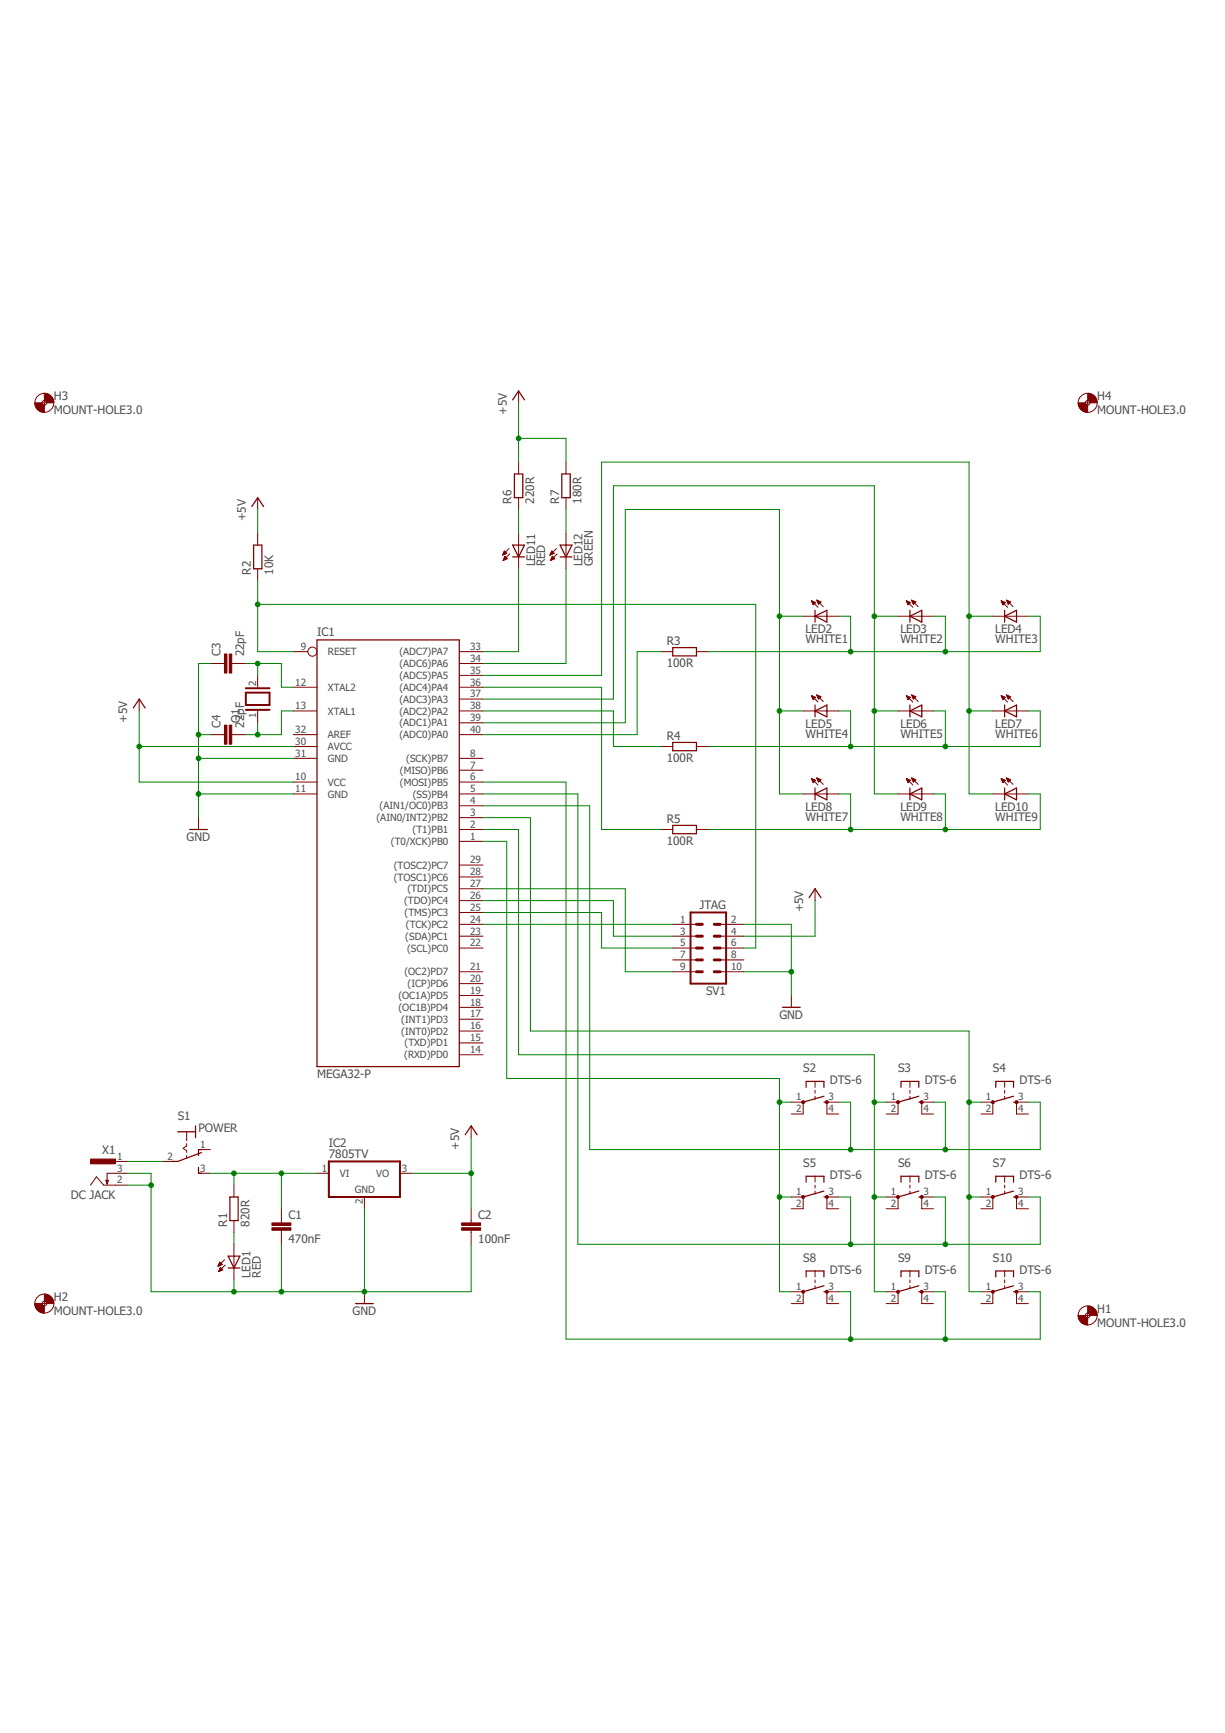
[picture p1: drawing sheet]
<svg xmlns="http://www.w3.org/2000/svg" width="210mm" height="297mm" viewBox="0 0 210 297" stroke-linecap="round" stroke-linejoin="round" font-family="sans-serif">
<g fill="none" stroke="#800000" stroke-width=".21">
<path d="M87.8 68.5l1.1-1.5 1 1.5M43.1 86.8l1.1-1.5 1 1.5M43.5 93.4h1.4v4.1h-1.4zM87.8 93.4h2.1l-1 2.1zM87.8 95.5h2.1M88.1 81.2h1.5v4.1h-1.5zM96 93.4h2l-1 2.1zM96 95.5h2M96.3 81.2h1.4v4.1h-1.4zM54.3 109.7h24.4v73.1h-24.4zM115.3 111h4v1.4h-4zM139.7 105.6l2-1v2z"/>
<path d="M139.7 104.6v2M155.9 105.6l2-1v2zM155.9 104.6v2M172.1 105.6l2.1-1v2zM172.1 104.6v2M22.8 121.3l1.1-1.5 1 1.5M115.3 127.3h4v1.4h-4zM139.7 120.8v2.1M139.7 135.1v2M139.7 121.9l2-1.1v2.1zM139.7 136.1l2-1v2zM155.9 120.8v2.1"/>
<path d="M155.9 135.1v2M155.9 121.9l2-1.1v2.1zM155.9 136.1l2-1v2zM172.1 120.8v2.1M172.1 135.1v2M172.1 121.9l2.1-1.1v2.1zM172.1 136.1l2.1-1v2zM32.5 142.2h3M115.3 141.5h4v1.4h-4zM138.6 153.9l1.1-1.6 1 1.6M134.1 172.7h3M30.5 194h3"/>
<path d="M33.5 193v2M34.5 197.5l-4 1.6h-1.1M34.5 197h-.5v1.1M79.7 194.5l1-1.5 1 1.5M138.1 186.4v-1h3.1v1M141.2 188.9h.5M141.2 187.9l-3.6 1M154.4 186.4v-1h3v1M157.4 188.9h.5M157.4 187.9l-3.5 1M170.6 186.4v-1h3.1v1M173.7 188.9h.5"/>
<path d="M173.7 187.9l-3.6 1M18.2 202.3h.4l-.2 .6zM34 200.1v1h.5M39.1 215.3h2l-1 2zM39.1 217.3h2M39.4 205.2h1.4v4h-1.4zM138.1 202.6v-1h3.1v1M138.1 218.9v-1.1h3.1v1.1M141.2 205.2h.5M141.2 204.2l-3.6 1M154.4 202.6v-1h3v1M154.4 218.9v-1.1h3v1.1"/>
<path d="M157.4 205.2h.5M157.4 204.2l-3.5 1M170.6 202.6v-1h3.1v1M170.6 218.9v-1.1h3.1v1.1M173.7 205.2h.5M173.7 204.2l-3.6 1M60.9 223.4h3.1M141.2 221.4h.5M141.2 220.4l-3.6 1M157.4 221.4h.5M157.4 220.4l-3.5 1M173.7 221.4h.5"/>
<path d="M173.7 220.4l-3.6 1"/>
</g>
<g fill="none" stroke="#800000" stroke-width=".17">
<path d="M7.2 69h.8M7.6 68.6v.8M88.9 67v2M88.9 79.2v2M97 79.2v2M186 69h.8M186.4 68.6v.8M44.2 85.3v2M44.2 91.4v2M44.2 97.5v2M86.1 95.1h.2M86.2 95h.3"/>
<path d="M86.2 94.9h.5M86.2 96.1h.1M86.3 96h.2M86.3 94.8h.5M86.3 95.9h.4M86.3 94.7h.4M86.3 94.6h.3M86.3 95.8h.6M86.4 94.5h.1M86.4 95.7h.5M86.4 94.4l.4 .4-.7 .3zM86.4 95.6h.4"/>
<path d="M86.4 95.5h.3M86.5 95.4h.1M86.5 95.4l.4 .4-.7 .3zM87.2 94l-1.1 1.1M87.3 95l-1.1 1.1M88.9 85.3v2M88.9 91.4v6.1M94.3 95.1h.1M94.3 95h.4M94.3 96.1h.1M94.4 94.9h.5M94.4 96h.2"/>
<path d="M94.4 94.8h.5M94.4 95.9h.4M94.4 94.7h.4M94.5 94.6h.2M94.5 95.8h.5M94.5 94.5h.1M94.5 95.7h.5M94.6 95.6h.3M94.6 94.4l.4 .4-.8 .3zM94.6 95.5h.2M94.6 95.4h.1M94.7 95.4l.4 .4-.8 .3z"/>
<path d="M95.4 94l-1.2 1.1M95.5 95l-1.2 1.1M97 85.3v2M97 91.4v6.1M23.9 119.8v2.1M36 113.7h2.5M39.7 113.7h2.4M44.2 115.8v2M50.2 111.7h2.5M50.2 117.8h4.1M78.7 111.7h4.1M78.7 113.7h4.1"/>
<path d="M78.7 115.8h4.1M78.7 117.8h4.1M78.7 119.8h4.1M113.2 111.7h2.1M119.3 111.7h2.1M137.6 105.6h6.1M139 103l1.2 1.1M139 103h.1M139 103l.7 .3M139 103l.3 .7 .4-.4M139 119.2l.7 .3-.4 .4zM139 119.2l1.2 1.1"/>
<path d="M139.1 103.1h.2M139.1 119.3h.1M139.1 119.4h.3M139.1 103.2h.4M139.1 119.5h.6M139.2 103.3h.5M139.2 119.6h.5M139.2 103.4h.5M139.2 103.4h.4M139.2 119.7h.4M139.3 103.5h.2M139.3 119.8h.2"/>
<path d="M139.3 103.6h.1M139.3 119.8h.1M140 102.9l1.1 1.1M140 102.9l.7 .3M140 102.9l.3 .7 .4-.4M140 119.1l1.1 1.1M140 119.1l.7 .3-.4 .4zM140 119.1h.1M140 102.9h.1M140 119.2h.2M140 103h.3M140 103.1h.5"/>
<path d="M140 119.3h.4M140.1 103.2h.6M140.1 119.4h.5M140.1 103.3h.5M140.1 119.5h.5M140.1 119.6h.4M140.2 103.4h.3M140.2 119.7h.2M140.2 103.4h.2M140.2 119.8h.1M140.3 103.5h.1M153.9 105.6h6.1"/>
<path d="M155.3 103h.1M155.3 103l1.1 1.1M155.3 103l.7 .3-.4 .4zM155.3 119.2l.7 .3-.4 .4zM155.3 119.2l1.1 1.1M155.3 119.3h.2M155.3 103.1h.3M155.4 119.4h.3M155.4 103.2h.4M155.4 119.5h.5M155.4 103.3h.6M155.4 103.4h.5"/>
<path d="M155.4 119.6h.6M155.5 103.4h.3M155.5 119.7h.4M155.5 103.5h.2M155.5 119.8h.3M155.6 119.8h.1M155.6 103.6h.1M156.2 102.9l1.1 1.1M156.2 102.9l.7 .3M156.2 102.9l.3 .7 .4-.4M156.2 119.1h.1M156.2 119.1l1.1 1.1"/>
<path d="M156.2 119.1l.7 .3-.4 .4zM156.2 102.9h.1M156.3 103h.2M156.3 119.2h.1M156.3 103.1h.4M156.3 119.3h.4M156.3 103.2h.6M156.3 119.4h.6M156.4 119.5h.5M156.4 103.3h.4M156.4 119.6h.4M156.4 103.4h.3"/>
<path d="M156.4 119.7h.3M156.5 103.4h.2M156.5 103.5h.1M156.5 119.8h.1M170.1 105.6h6.1M171.6 103h.1M171.6 103l1.1 1.1M171.6 103l.7 .3M171.6 103l.3 .7 .4-.4M171.6 119.2l1.1 1.1M171.6 119.2l.7 .3-.4 .4zM171.6 119.3h.1"/>
<path d="M171.6 103.1h.2M171.6 119.4h.4M171.6 103.2h.4M171.7 119.5h.5M171.7 103.3h.5M171.7 103.4h.5M171.7 119.6h.5M171.7 103.4h.4M171.7 119.7h.4M171.8 119.8h.2M171.8 103.5h.2M171.8 119.8h.1"/>
<path d="M171.8 103.6h.1M172.5 102.9h.1M172.5 119.1l1.1 1.1M172.5 102.9l1.1 1.1M172.5 102.9l.7 .3M172.5 102.9l.3 .7 .4-.4M172.5 119.1h.1M172.5 119.1l.7 .3-.4 .4zM172.5 103h.2M172.5 119.2h.2M172.6 103.1h.4M172.6 119.3h.3"/>
<path d="M172.6 119.4h.5M172.6 103.2h.6M172.6 119.5h.5M172.6 103.3h.5M172.7 119.6h.3M172.7 103.4h.3M172.7 103.4h.2M172.7 119.7h.2M172.7 103.5h.1M172.7 119.8h.1M36 125.9h2.5M39.7 125.9h2.4"/>
<path d="M44.2 121.9v2M50.2 121.9h4.1M50.2 125.9h4.1M50.2 130h4.1M50.2 134h4.1M50.2 136.1h4.1M50.2 128h4.1M78.7 121.9h4.1M78.7 123.9h4.1M78.7 125.9h4.1M78.7 130h4.1M78.7 132h4.1"/>
<path d="M78.7 134h4.1M78.7 136.1h4.1M78.7 138.1h4.1M113.2 128h2.1M119.3 128h2.1M137.6 121.9h6.1M137.6 136.1h6.1M139 133.4l1.2 1.2M139 133.5h.1M139 133.4l.7 .4M139 133.4l.3 .8 .4-.4M139.1 133.6h.2"/>
<path d="M139.1 133.6h.4M139.2 133.7h.5M139.2 133.8h.5M139.2 133.9h.4M139.3 134h.2M139.3 134.1h.1M140 133.3l1.1 1.2M140 133.3l.7 .3-.4 .4zM140 133.4h.1M140 133.5h.2M140 133.6h.4M140.1 133.6h.6"/>
<path d="M140.1 133.7h.5M140.2 133.8h.3M140.2 133.9h.2M140.2 134h.1M153.9 121.9h6.1M153.9 136.1h6.1M155.3 133.5h.1M155.3 133.4l1.1 1.2M155.3 133.4l.7 .4-.4 .4zM155.3 133.6h.3M155.4 133.6h.4M155.4 133.7h.6"/>
<path d="M155.4 133.8h.5M155.5 133.9h.4M155.5 134h.2M155.6 134.1h.1M156.2 133.3l1.1 1.2M156.2 133.3l.7 .3M156.2 133.3l.3 .7 .4-.4M156.2 133.4h.1M156.3 133.5h.2M156.3 133.6h.4M156.3 133.6h.6M156.4 133.7h.4"/>
<path d="M156.4 133.8h.3M156.4 133.9h.3M156.5 134h.1M170.1 121.9h6.1M170.1 136.1h6.1M171.6 133.5h.1M171.6 133.4l1.1 1.2M171.6 133.4l.7 .4-.4 .4zM171.6 133.6h.2M171.6 133.6h.4M171.7 133.7h.5M171.7 133.8h.5"/>
<path d="M171.7 133.9h.4M171.8 134h.2M171.8 134.1h.1M172.5 133.4h.1M172.5 133.3l1.1 1.2M172.5 133.3l.7 .3M172.5 133.3l.3 .7 .4-.4M172.5 133.5h.2M172.6 133.6h.4M172.6 133.6h.6M172.6 133.7h.5M172.7 133.8h.3"/>
<path d="M172.7 133.9h.2M172.7 134h.1M34 140.1v2.1M78.7 140.1h4.1M78.7 142.2h4.1M78.7 144.2h4.1M78.7 148.3h4.1M78.7 150.3h4.1M78.7 152.3h4.1M78.7 154.4h4.1M78.7 156.4h4.1M78.7 158.4h4.1"/>
<path d="M113.2 142.2h2.1M115.3 158.4h4M119.3 142.2h2.1M123.4 158.4h4.1M139.7 152.3v2.1M78.7 160.5h4.1M78.7 162.5h4.1M78.7 178.8h4.1M78.7 176.7h4.1M78.7 174.7h4.1M78.7 172.7h4.1M78.7 170.6h4.1"/>
<path d="M78.7 168.6h4.1M78.7 166.6h4.1M115.3 160.5h4M115.3 162.5h4M115.3 166.6h4M115.3 164.5h4M123.4 160.5h4.1M123.4 162.5h4.1M123.4 166.6h4.1M123.4 164.5h4.1M135.6 170.6v2.1M19.8 199.1h2"/>
<path d="M27.9 199.1h2.1M32 194v1.5M32 196v.4l-.6 .4 .6 .4v.3M32 198.1v.5M34 197h2M78.7 180.8h4.1M80.7 193v2M135.6 188.9h2v2h-2M139.7 185.4v1M139.7 186.9v.5M139.7 187.9v.5M143.7 188.9h-2v2h2"/>
<path d="M151.8 188.9h2.1v2h-2.1M155.9 185.4v1M155.9 186.9v.5M155.9 187.9v.5M160 188.9h-2.1v2h2.1M168.1 188.9h2v2h-2M172.1 185.4v1M172.1 186.9v.5M172.1 187.9v.5M176.2 188.9h-2v2h2M15.5 203.1l1-1.4 1.3 1.4h4M21.8 201.1h-3.4v1.8"/>
<path d="M34 201.1h2M37.4 217h.1M37.4 216.9h.2M37.4 216.9h.4M37.5 217.9h.1M37.5 216.7h.5M37.5 217.8h.2M37.5 216.6h.4M37.5 217.7h.5M37.6 216.5h.2M37.6 217.7h.6M37.6 216.4h.1"/>
<path d="M37.6 217.6h.5M37.7 216.3l.4 .4-.7 .3zM37.7 217.5h.3M37.7 217.4h.2M37.7 217.3h.1M38.2 217.7l-.4-.4-.3 .7M38.2 217.7l-.7 .3M38.5 215.9l-1.1 1.1M38.6 216.8l-1.1 1.2M40.1 203.1v2.1M40.1 209.2v2M40.1 213.3v6.1"/>
<path d="M48.2 207.2v2.4M48.2 210.8v2.5M54.3 201.1h2M62.4 205.2v2M68.5 201.1h2.1M80.7 207.2v2.4M80.7 210.8v2.5M135.6 205.2h2v2h-2M139.7 201.6v1M139.7 203.1v.5M139.7 204.2v.5M139.7 217.8v1.1"/>
<path d="M139.7 219.4v.5M143.7 205.2h-2v2h2M151.8 205.2h2.1v2h-2.1M155.9 201.6v1M155.9 203.1v.5M155.9 204.2v.5M155.9 217.8v1.1M155.9 219.4v.5M160 205.2h-2.1v2h2.1M168.1 205.2h2v2h-2M172.1 201.6v1M172.1 203.1v.5"/>
<path d="M172.1 204.2v.5M172.1 217.8v1.1M172.1 219.4v.5M176.2 205.2h-2v2h2M7.2 223.4h.8M7.6 223v.9M62.4 221.4v2M135.6 221.4h2v2h-2M139.7 220.4v.5M143.7 221.4h-2v2h2M151.8 221.4h2.1v2h-2.1M155.9 220.4v.5"/>
<path d="M160 221.4h-2.1v2h2.1M168.1 221.4h2v2h-2M172.1 220.4v.5M176.2 221.4h-2v2h2M186 225.5h.8M186.4 225.1v.8"/>
<circle cx="7.6" cy="69" r="1.63"/>
<circle cx="7.6" cy="69" r=".4"/>
<circle cx="186.4" cy="69" r="1.63"/>
<circle cx="186.4" cy="69" r=".4"/>
<circle cx="53.5" cy="111.7" r=".78"/>
<circle cx="7.6" cy="223.4" r="1.63"/>
<circle cx="7.6" cy="223.4" r=".4"/>
<circle cx="186.4" cy="225.5" r="1.63"/>
<circle cx="186.4" cy="225.5" r=".4"/>
</g>
<path d="M42.1 118.7h4.1v2.1h-4.1zM42.1 118h4.1M42.1 121.7h4.1M118.3 156.4h6.1v12.2h-6.1zM56.3 199.1h12.2v6.1h-12.2z" fill="none" stroke="#800000" stroke-width=".34"/>
<g fill="#800000" stroke="#800000" stroke-width=".17">
<path d="M46.6 210.4h3.2v.5h-3.2z"/>
<path d="M46.6 209.6h3.2v.4h-3.2z"/>
<path d="M79.1 210.4h3.3v.5h-3.3z"/>
<path d="M79.1 209.6h3.3v.4h-3.3z"/>
<path d="M15.5 198.7h4.3v.8h-4.3z"/>
<path d="M39.3 112.1h.4v3.3h-.4z"/>
<path d="M38.5 112.1h.4v3.3h-.4z"/>
<path d="M39.3 124.3h.4v3.3h-.4z"/>
<path d="M38.5 124.3h.4v3.3h-.4z"/>
</g>
<path d="M119.3 158.4h1.1M122.4 158.4h1M119.3 166.6h1.1M119.3 164.5h1.1M119.3 162.5h1.1M119.3 160.5h1.1M122.4 166.6h1M122.4 164.5h1M122.4 162.5h1M122.4 160.5h1" fill="none" stroke="#800000" stroke-width=".51"/>
<g fill="#800000" stroke="#800000" stroke-width=".17">
<path d="M169.9 205h.4v.3h-.4z" fill-rule="evenodd"/>
<path d="M174 205h.4v.3h-.4z" fill-rule="evenodd"/>
<path d="M137.4 221.2h.4v.4h-.4z" fill-rule="evenodd"/>
<path d="M141.5 221.2h.4v.4h-.4z" fill-rule="evenodd"/>
<path d="M153.7 221.2h.4v.4h-.4z" fill-rule="evenodd"/>
<path d="M157.8 221.2h.3v.4h-.3z" fill-rule="evenodd"/>
<path d="M169.9 221.2h.4v.4h-.4z" fill-rule="evenodd"/>
<path d="M174 221.2h.4v.4h-.4z" fill-rule="evenodd"/>
<path d="M186.4 223.9a1.61 1.61 0 0 1 1.6 1.6h-1.2l-.1-.3-.3-.1z" fill-rule="evenodd"/>
<path d="M184.7 225.5h1.3l.1 .3 .3 .1v1.2a1.61 1.61 0 0 1-1.7-1.6z" fill-rule="evenodd"/>
<path d="M7.6 221.8a1.61 1.61 0 0 1 1.6 1.6h-1.2l-.1-.2-.3-.2z" fill-rule="evenodd"/>
<path d="M6 223.4h1.2l.1 .3 .3 .2v1.2a1.61 1.61 0 0 1-1.6-1.7z" fill-rule="evenodd"/>
<path d="M7.6 67.4a1.61 1.61 0 0 1 1.6 1.6h-1.2l-.1-.3-.3-.1z" fill-rule="evenodd"/>
<path d="M6 69h1.2a.37 .37 0 0 0 .4 .4v1.3a1.61 1.61 0 0 1-1.6-1.7z" fill-rule="evenodd"/>
<path d="M186.4 67.4a1.61 1.61 0 0 1 1.6 1.6h-1.2a.37 .37 0 0 0-.4-.4z" fill-rule="evenodd"/>
<path d="M184.7 69h1.3l.1 .3 .3 .1v1.3a1.61 1.61 0 0 1-1.7-1.7z" fill-rule="evenodd"/>
<circle cx="137.6" cy="188.9" r=".27"/>
<circle cx="141.7" cy="188.9" r=".27"/>
<circle cx="153.9" cy="188.9" r=".27"/>
<circle cx="157.9" cy="188.9" r=".27"/>
<circle cx="170.1" cy="188.9" r=".27"/>
<circle cx="174.2" cy="188.9" r=".27"/>
<circle cx="137.6" cy="205.2" r=".26"/>
<circle cx="141.7" cy="205.2" r=".26"/>
<circle cx="153.9" cy="205.2" r=".26"/>
<circle cx="157.9" cy="205.2" r=".26"/>
</g>
<g fill="none" stroke="#008000" stroke-width=".17">
<path d="M88.9 75.1h8.1v4.1M88.9 69v10.2M44.2 99.5v12.2h6M44.2 87.3v4.1M88.9 97.5v14.2h-6.1M88.9 87.3v4.1M97 87.3v4.1M97 97.5v16.2h-14.2M36 113.7h-2v26.4M42.1 113.7h6.1v4.1h2M44.2 113.7v2.1M44.2 103.6h85.3v58.9h-2"/>
<path d="M82.8 119.8h22.3v-36.5h44.7v52.8h4.1M82.8 115.8h20.3v-36.6h63v56.9h4M82.8 117.8h20.3v24.4h10.1M113.2 111.7h-4v14.2h-26.4M133.6 105.6h4M143.7 105.6h2.1v6.1M149.8 105.6h4.1M160 105.6h2v6.1M166.1 105.6h4M176.2 105.6h2v6.1h-56.8M23.9 121.9v12.1h26.3M23.9 128h26.3"/>
<path d="M34 136.1h16.2M34 130h16.2M34 125.9h2M44.2 123.9v2M50.2 121.9h-2v4h-6.1M82.8 134h14.2v95.5h81.2v-8.1h-2M82.8 121.9h22.3v6.1h8.1M82.8 136.1h16.2v77.2h79.2v-8.1h-2M82.8 123.9h24.3v-36.6h26.5v48.8h4M82.8 138.1h18.2v58.9h77.2v-8.1h-2M133.6 121.9h4M143.7 136.1h2.1v6.1"/>
<path d="M143.7 121.9h2.1v6.1M149.8 121.9h4.1M160 136.1h2v6.1M160 121.9h2v6.1M166.1 121.9h4M176.2 121.9h2v6.1h-56.8M176.2 136.1h2v6.1h-56.8M82.8 156.4h20.3v6.1h12.2M82.8 154.4h22.3v6.1h10.2M82.8 142.2h6.1v38.6h60.9v40.6h2M82.8 144.2h4v40.6h46.8v36.6h2M82.8 140.1h8.1v36.6h75.2v44.7h2"/>
<path d="M82.8 158.4h32.5M82.8 152.3h24.3v14.3h8.2M127.5 158.4h8.1v12.2M139.7 154.4v6.1h-12.2M127.5 166.6h8.1M21.8 199.1h6.1M80.7 195v12.2M133.6 188.9h2M143.7 188.9h2.1v8.1M149.8 188.9h2M160 188.9h2v8.1M166.1 188.9h2"/>
<path d="M21.8 201.1h4.1v20.3h54.8v-8.1M21.8 203.1h4.1M36 201.1h18.3M40.1 201.1v2M40.1 211.2v2.1M40.1 219.4v2M48.2 201.1v6.1M48.2 213.3v8.1M62.4 207.2v14.2M70.6 201.1h10.1M133.6 205.2h2M143.7 205.2h2.1v8.1"/>
<path d="M149.8 205.2h2M160 205.2h2v8.1M166.1 205.2h2M143.7 221.4h2.1v8.1M160 221.4h2v8.1"/>
</g>
<g fill="#008000" stroke="#008000" stroke-width=".17">
<circle cx="44.2" cy="103.6" r=".4"/>
<circle cx="80.7" cy="201.1" r=".4"/>
<circle cx="23.9" cy="128" r=".4"/>
<circle cx="88.9" cy="75.1" r=".4"/>
<circle cx="48.2" cy="201.1" r=".4"/>
<circle cx="40.1" cy="201.1" r=".4"/>
<circle cx="62.4" cy="221.4" r=".4"/>
<circle cx="25.9" cy="203.1" r=".4"/>
<circle cx="48.2" cy="221.4" r=".4"/>
<circle cx="40.1" cy="221.4" r=".4"/>
<circle cx="135.6" cy="166.6" r=".4"/>
<circle cx="34" cy="136.1" r=".4"/>
<circle cx="34" cy="125.9" r=".4"/>
<circle cx="34" cy="130" r=".4"/>
<circle cx="149.8" cy="121.9" r=".4"/>
<circle cx="149.8" cy="105.6" r=".4"/>
<circle cx="166.1" cy="121.9" r=".4"/>
<circle cx="166.1" cy="105.6" r=".4"/>
<circle cx="162" cy="111.7" r=".4"/>
<circle cx="145.8" cy="111.7" r=".4"/>
<circle cx="162" cy="128" r=".4"/>
<circle cx="145.8" cy="128" r=".4"/>
<circle cx="162" cy="142.2" r=".4"/>
<circle cx="145.8" cy="142.2" r=".4"/>
<circle cx="133.6" cy="205.2" r=".4"/>
<circle cx="133.6" cy="188.9" r=".4"/>
<circle cx="149.8" cy="205.2" r=".4"/>
<circle cx="149.8" cy="188.9" r=".4"/>
<circle cx="166.1" cy="205.2" r=".4"/>
<circle cx="166.1" cy="188.9" r=".4"/>
<circle cx="162" cy="197" r=".4"/>
<circle cx="145.8" cy="197" r=".4"/>
<circle cx="162" cy="213.3" r=".4"/>
<circle cx="145.8" cy="213.3" r=".4"/>
<circle cx="162" cy="229.5" r=".4"/>
<circle cx="145.8" cy="229.5" r=".4"/>
<circle cx="44.2" cy="125.9" r=".4"/>
<circle cx="44.2" cy="113.7" r=".4"/>
<circle cx="133.6" cy="121.9" r=".4"/>
<circle cx="133.6" cy="105.6" r=".4"/>
</g>
<g font-size="2" fill="#505050">
<text x="9.2" y="71">MOUNT-HOLE3.0</text>
<text x="9.2" y="68.6">H3</text>
<text x="86.8" y="71.1" transform="rotate(-90 86.8 71.1)">+5V</text>
<text x="188" y="71">MOUNT-HOLE3.0</text>
<text x="188" y="68.6">H4</text>
<text x="42.1" y="89.4" transform="rotate(-90 42.1 89.4)">+5V</text>
<text x="87.7" y="86.3" transform="rotate(-90 87.7 86.3)">R6</text>
<text x="91.5" y="86.3" transform="rotate(-90 91.5 86.3)">220R</text>
<text x="95.8" y="86.3" transform="rotate(-90 95.8 86.3)">R7</text>
<text x="99.6" y="86.3" transform="rotate(-90 99.6 86.3)">180R</text>
<text x="43" y="98.5" transform="rotate(-90 43 98.5)">R2</text>
<text x="46.8" y="98.5" transform="rotate(-90 46.8 98.5)">10K</text>
<text x="91.7" y="97.1" transform="rotate(-90 91.7 97.1)">LED11</text>
<text x="93.4" y="97.1" transform="rotate(-90 93.4 97.1)">RED</text>
<text x="99.8" y="97.1" transform="rotate(-90 99.8 97.1)">LED12</text>
<text x="101.6" y="97.1" transform="rotate(-90 101.6 97.1)">GREEN</text>
<text x="37.8" y="112.5" transform="rotate(-90 37.8 112.5)">C3</text>
<text x="41.8" y="112.5" transform="rotate(-90 41.8 112.5)">22pF</text>
<text x="54.3" y="109.1">IC1</text>
<text x="114.3" y="110.5">R3</text>
<text x="138" y="110.2">WHITE1</text>
<text x="138" y="108.5">LED2</text>
<text x="154.3" y="110.2">WHITE2</text>
<text x="154.3" y="108.5">LED3</text>
<text x="170.5" y="110.2">WHITE3</text>
<text x="170.5" y="108.5">LED4</text>
<text x="114.3" y="114.3">100R</text>
<text x="21.8" y="123.9" transform="rotate(-90 21.8 123.9)">+5V</text>
<text x="37.8" y="124.7" transform="rotate(-90 37.8 124.7)">C4</text>
<text x="41.1" y="123.9" transform="rotate(-90 41.1 123.9)">Q1</text>
<text x="41.8" y="124.7" transform="rotate(-90 41.8 124.7)">22pF</text>
<text x="138" y="124.7">LED5</text>
<text x="154.3" y="124.7">LED6</text>
<text x="170.5" y="124.7">LED7</text>
<text x="114.3" y="130.6">100R</text>
<text x="114.3" y="126.8">R4</text>
<text x="138" y="126.4">WHITE4</text>
<text x="154.3" y="126.4">WHITE5</text>
<text x="170.5" y="126.4">WHITE6</text>
<text x="114.3" y="141">R5</text>
<text x="138" y="140.7">WHITE7</text>
<text x="138" y="138.9">LED8</text>
<text x="154.3" y="140.7">WHITE8</text>
<text x="154.3" y="138.9">LED9</text>
<text x="170.5" y="140.7">WHITE9</text>
<text x="170.5" y="138.9">LED10</text>
<text x="32" y="144.2">GND</text>
<text x="114.3" y="144.8">100R</text>
<text x="119.9" y="155.8">JTAG</text>
<text x="137.6" y="156.4" transform="rotate(-90 137.6 156.4)">+5V</text>
<text x="121" y="170.6">SV1</text>
<text x="133.6" y="174.7">GND</text>
<text x="54.3" y="184.8">MEGA32-P</text>
<text x="137.6" y="183.8">S2</text>
<text x="142.2" y="185.9">DTS-6</text>
<text x="153.9" y="183.8">S3</text>
<text x="158.4" y="185.9">DTS-6</text>
<text x="170.1" y="183.8">S4</text>
<text x="174.7" y="185.9">DTS-6</text>
<text x="30.4" y="192">S1</text>
<text x="17.5" y="197.8">X1</text>
<text x="34" y="194">POWER</text>
<text x="56.4" y="196.5">IC2</text>
<text x="78.7" y="197" transform="rotate(-90 78.7 197)">+5V</text>
<text x="56.4" y="198.6">7805TV</text>
<text x="137.6" y="200.1">S5</text>
<text x="142.2" y="202.1">DTS-6</text>
<text x="153.9" y="200.1">S6</text>
<text x="158.4" y="202.1">DTS-6</text>
<text x="170.1" y="200.1">S7</text>
<text x="174.7" y="202.1">DTS-6</text>
<text x="12.1" y="205.6">DC JACK</text>
<text x="49.4" y="208.9">C1</text>
<text x="82" y="208.9">C2</text>
<text x="38.9" y="210.2" transform="rotate(-90 38.9 210.2)">R1</text>
<text x="42.7" y="210.2" transform="rotate(-90 42.7 210.2)">820R</text>
<text x="49.4" y="213">470nF</text>
<text x="82" y="213">100nF</text>
<text x="42.9" y="219" transform="rotate(-90 42.9 219)">LED1</text>
<text x="44.7" y="219" transform="rotate(-90 44.7 219)">RED</text>
<text x="137.6" y="216.3">S8</text>
<text x="142.2" y="218.4">DTS-6</text>
<text x="153.9" y="216.3">S9</text>
<text x="158.4" y="218.4">DTS-6</text>
<text x="170.1" y="216.3">S10</text>
<text x="174.7" y="218.4">DTS-6</text>
<text x="9.2" y="225.4">MOUNT-HOLE3.0</text>
<text x="9.2" y="223">H2</text>
<text x="60.4" y="225.5">GND</text>
<text x="188" y="227.4">MOUNT-HOLE3.0</text>
<text x="188" y="225">H1</text>
</g>
<g font-size="1.7" fill="#505050">
<text x="51.5" y="111.4">9</text>
<text x="56.2" y="112.3">RESET</text>
<text x="68.4" y="112.3">(ADC7)PA7</text>
<text x="80.6" y="111.4">33</text>
<text x="80.6" y="113.5">34</text>
<text x="43.9" y="117.5" transform="rotate(-90 43.9 117.5)">2</text>
<text x="50.6" y="117.5">12</text>
<text x="56.2" y="118.4">XTAL2</text>
<text x="68.4" y="114.4">(ADC6)PA6</text>
<text x="68.4" y="116.4">(ADC5)PA5</text>
<text x="68.4" y="118.4">(ADC4)PA4</text>
<text x="80.6" y="115.5">35</text>
<text x="80.6" y="117.5">36</text>
<text x="80.6" y="119.5">37</text>
<text x="43.9" y="123.1" transform="rotate(-90 43.9 123.1)">1</text>
<text x="50.6" y="125.6">32</text>
<text x="50.6" y="121.6">13</text>
<text x="56.2" y="122.5">XTAL1</text>
<text x="68.4" y="120.5">(ADC3)PA3</text>
<text x="68.4" y="122.5">(ADC2)PA2</text>
<text x="68.4" y="124.5">(ADC1)PA1</text>
<text x="80.6" y="121.6">38</text>
<text x="80.6" y="123.6">39</text>
<text x="80.6" y="125.6">40</text>
<text x="50.6" y="129.7">31</text>
<text x="50.6" y="127.7">30</text>
<text x="56.2" y="130.6">GND</text>
<text x="56.2" y="128.6">AVCC</text>
<text x="56.2" y="126.5">AREF</text>
<text x="68.4" y="126.5">(ADC0)PA0</text>
<text x="69.6" y="130.6">(SCK)PB7</text>
<text x="80.6" y="129.7">8</text>
<text x="80.6" y="131.7">7</text>
<text x="50.6" y="133.8">10</text>
<text x="50.6" y="135.8">11</text>
<text x="56.2" y="134.7">VCC</text>
<text x="56.2" y="136.7">GND</text>
<text x="68.5" y="132.6">(MISO)PB6</text>
<text x="68.5" y="134.7">(MOSI)PB5</text>
<text x="70.7" y="136.7">(SS)PB4</text>
<text x="80.6" y="133.8">6</text>
<text x="80.6" y="135.8">5</text>
<text x="80.6" y="137.8">4</text>
<text x="64.5" y="140.8">(AIN0/INT2)PB2</text>
<text x="65" y="138.7">(AIN1/OC0)PB3</text>
<text x="70.7" y="142.8">(T1)PB1</text>
<text x="80.6" y="139.9">3</text>
<text x="80.6" y="141.9">2</text>
<text x="80.6" y="143.9">1</text>
<text x="67" y="144.8">(T0/XCK)PB0</text>
<text x="67.5" y="148.9">(TOSC2)PC7</text>
<text x="80.6" y="148">29</text>
<text x="67.5" y="150.9">(TOSC1)PC6</text>
<text x="69.2" y="155">(TDO)PC4</text>
<text x="69.8" y="153">(TDI)PC5</text>
<text x="80.6" y="150">28</text>
<text x="80.6" y="152.1">27</text>
<text x="80.6" y="154.1">26</text>
<text x="69.3" y="157">(TMS)PC3</text>
<text x="69.4" y="161.1">(SDA)PC1</text>
<text x="69.6" y="159.1">(TCK)PC2</text>
<text x="80.6" y="156.1">25</text>
<text x="80.6" y="158.1">24</text>
<text x="80.6" y="160.2">23</text>
<text x="116.5" y="158.1">1</text>
<text x="116.5" y="160.2">3</text>
<text x="125.3" y="158.1">2</text>
<text x="125.3" y="160.2">4</text>
<text x="69.3" y="167.2">(OC2)PD7</text>
<text x="69.8" y="163.1">(SCL)PC0</text>
<text x="80.6" y="162.2">22</text>
<text x="80.6" y="166.3">21</text>
<text x="116.5" y="162.2">5</text>
<text x="116.5" y="164.2">7</text>
<text x="116.5" y="166.3">9</text>
<text x="125.3" y="162.2">6</text>
<text x="125.3" y="164.2">8</text>
<text x="125.3" y="166.3">10</text>
<text x="68.3" y="171.2">(OC1A)PD5</text>
<text x="68.3" y="173.3">(OC1B)PD4</text>
<text x="69.8" y="169.2">(ICP)PD6</text>
<text x="80.6" y="172.4">18</text>
<text x="80.6" y="170.3">19</text>
<text x="80.6" y="168.3">20</text>
<text x="68.8" y="177.3">(INT0)PD2</text>
<text x="68.8" y="175.3">(INT1)PD3</text>
<text x="69.3" y="179.4">(TXD)PD1</text>
<text x="80.6" y="178.5">15</text>
<text x="80.6" y="176.4">16</text>
<text x="80.6" y="174.4">17</text>
<text x="69.3" y="181.4">(RXD)PD0</text>
<text x="80.6" y="180.5">14</text>
<text x="136.4" y="188.6">1</text>
<text x="136.4" y="190.7">2</text>
<text x="142" y="188.6">3</text>
<text x="142" y="190.7">4</text>
<text x="152.7" y="188.6">1</text>
<text x="152.7" y="190.7">2</text>
<text x="158.2" y="188.6">3</text>
<text x="158.2" y="190.7">4</text>
<text x="168.9" y="188.6">1</text>
<text x="168.9" y="190.7">2</text>
<text x="174.5" y="188.6">3</text>
<text x="174.5" y="190.7">4</text>
<text x="34.3" y="196.7">1</text>
<text x="20.1" y="198.8">1</text>
<text x="20.1" y="202.8">2</text>
<text x="20.1" y="200.8">3</text>
<text x="28.7" y="198.8">2</text>
<text x="34.3" y="200.8">3</text>
<text x="55.1" y="200.8">1</text>
<text x="58.2" y="201.7">VI</text>
<text x="64.5" y="201.7">VO</text>
<text x="68.8" y="200.8">3</text>
<text x="60.8" y="204.5">GND</text>
<text x="62.2" y="206.4" transform="rotate(-90 62.2 206.4)">2</text>
<text x="136.4" y="204.9">1</text>
<text x="136.4" y="206.9">2</text>
<text x="142" y="204.9">3</text>
<text x="142" y="206.9">4</text>
<text x="152.7" y="204.9">1</text>
<text x="152.7" y="206.9">2</text>
<text x="158.2" y="204.9">3</text>
<text x="158.2" y="206.9">4</text>
<text x="168.9" y="204.9">1</text>
<text x="168.9" y="206.9">2</text>
<text x="174.5" y="204.9">3</text>
<text x="174.5" y="206.9">4</text>
<text x="136.4" y="221.1">1</text>
<text x="142" y="221.1">3</text>
<text x="152.7" y="221.1">1</text>
<text x="158.2" y="221.1">3</text>
<text x="168.9" y="221.1">1</text>
<text x="174.5" y="221.1">3</text>
<text x="136.4" y="223.2">2</text>
<text x="142" y="223.2">4</text>
<text x="152.7" y="223.2">2</text>
<text x="158.2" y="223.2">4</text>
<text x="168.9" y="223.2">2</text>
<text x="174.5" y="223.2">4</text>
</g>
</svg>
